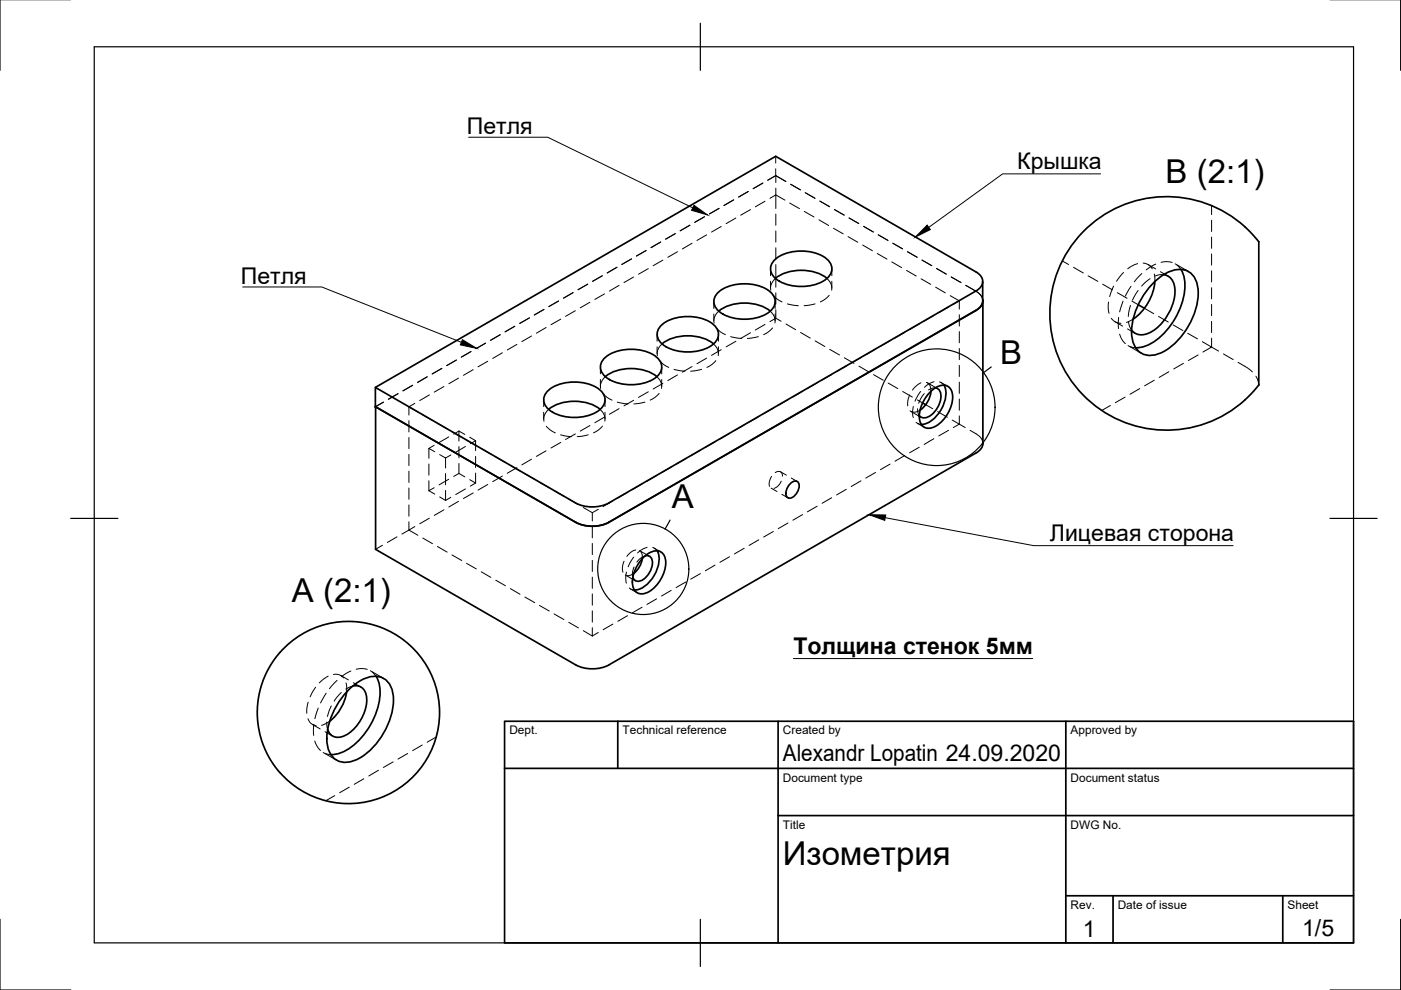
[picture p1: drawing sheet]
<svg xmlns="http://www.w3.org/2000/svg" width="297mm" height="210mm" viewBox="0 0 297 210" stroke-linecap="round" stroke-linejoin="round" font-family="sans-serif">
<!-- layer: Hidden -->
<g fill="none" stroke="#000" stroke-width=".21">
<path d="M161.7 38.8l-2 1.2M161.8 38.8l-2.1 1.2M162.8 38.2l1.7-1 2.1 1.3M164.5 33.1v1.5M164.5 35.8v2.9M164.5 39.9v4.3M167.6 39l2.1 1.3M167.7 39.1l2 1.2M127.7 58.5l-2.1 1.1M127.7 58.5l-2 1.2M130.8 56.7l-2.1 1.2M133.9 54.9l-2.1 1.2 2.1-1.2"/>
<path d="M134.3 58.7l-2 1.2M137 53.1l-2.1 1.2M137.5 57l-2.1 1.1M140.1 51.3l-2.1 1.2M140.5 55.2l-2 1.1M143.2 49.5l-2.1 1.2M143.6 53.4l-2 1.2M146.3 47.7l-2.1 1.2M146.3 47.8l-2.1 1.2M146.7 51.6l-2 1.2M149.4 45.9l-2.1 1.2M149.4 46l-2.1 1.2"/>
<path d="M149.8 49.8l-2 1.2M152.4 44.2l-2 1.2M152.5 44.2l-2.1 1.2M152.9 48l-2 1.2M155.5 42.4l-2 1.2 2.1-1.2M156 46.2l-2.1 1.2M156.6 41.8l2-1.2-2 1.2M159.1 44.4l-2.1 1.2M162.2 42.7l-2.1 1.2M163.2 42.1l1.3-.8 1.9 1.1M163.4 57v1.5M163.4 59.6v1.5"/>
<path d="M164.4 59l-.6 .8a2.06 2.06 0 0 0-.4 1.7M164.5 45.4v2.4M164.5 49v2.3M164.5 52.5v2.4M164.5 56.1v2.9M164.5 59.1v1.8M167.4 43l2.1 1.2M170.5 44.8l2.1 1.2M170.8 40.9l2 1.2M173.6 46.6l2.1 1.2M173.8 42.6l2.1 1.2M173.8 42.6l2.1 1.3"/>
<path d="M175.3 59l.4 .4a2.37 2.37 0 0 1 .6 2.1M176.4 57v1.5M176.4 59.6v1.5M176.7 48.4l2.1 1.2M179 45.6l-2.1-1.2 2.1 1.2M179.8 50.2l2.1 1.2M180 46.2l2.1 1.2M182.9 52l2.1 1.2M183.1 48l2.1 1.2M186 53.8l2.1 1.1M186.2 49.8l2.1 1.2M189.1 55.5l2.1 1.2"/>
<path d="M189.3 51.6l2 1.1M189.3 51.6l2.1 1.2M192.2 57.3l2 1.2M194.4 54.5l-2-1.1 2.1 1.2M195.3 59.1l2 1.2M195.5 55.1l2 1.2M195.5 55.2l2.1 1.1M198.6 56.9l2 1.2M198.6 57l2.1 1.1M201.7 58.7l2.1 1.2-2.1-1.2M225.2 55.3l1.4 .8M227.6 56.7l2.1 1.2"/>
<path d="M230.7 58.5l2.1 1.2M238.2 57.8l-1.5 1.8M241.2 55.9l-1.2 .5-.9 .6M242.1 58l-1.6 1.7M242.4 55.8h.1a2.38 2.38 0 0 1 1.8 1.2M243.4 56.1l1.6 .9M243.8 59.1l-1.8 1.6M244.7 58.1l.2 1.6M245 56l-2 1.2M246 57.6l1.6 .9M246.2 55.6l1-.1 1.3 .2M246.7 58.2l-.9 .1-.9 .2"/>
<path d="M249.2 55.9l2.8 1.7M249.6 56.2l.8 .9M256.9 43.6v1.9M256.9 46.7v2.4M256.9 50.3v2.4M256.9 53.8v2.4M256.9 57.4v2.4M90.6 79.9l-2.1 1.2M93.7 78.1l-2.1 1.2M96.8 76.3l-2.1 1.2M97.8 75.7l2-1.2-2 1.2M100.3 78.4l-2 1.2"/>
<path d="M103 72.8l-2.1 1.1M103.4 76.6l-2.1 1.2M106 70.9l-2 1.3M106.1 71l-2.1 1.2M106.5 74.8l-2 1.2M107.1 70.4l2.1-1.2-2.1 1.2M109.6 73l-2.1 1.2M112.2 67.4l-2 1.2M112.3 67.4l-2.1 1.2M112.7 71.2l-2.1 1.2M115.3 65.6l-2 1.2M115.4 65.6l-2.1 1.2"/>
<path d="M115.8 69.4l-2.1 1.2M118.4 63.8l-2 1.2M118.9 67.7l-2.1 1.1M121.5 62l-2.1 1.2M121.5 62.1l-2 1.1M122 65.9l-2.1 1.2M124.6 60.2l-2.1 1.2M124.6 60.3l-2 1.1M125.1 64.1l-2.1 1.2M127.3 77.8v1.5M128.2 62.3l-2.1 1.2M128.3 79.9l-.6 .7a2.13 2.13 0 0 0-.3 1.8"/>
<path d="M131.3 60.5l-2.1 1.2M139.3 79.9l.3 .3a2.37 2.37 0 0 1 .7 2.2M139.3 70.9v1.4M139.3 73.5v1.5M139.9 76.5l.8 .8 1.1 .6M140.3 77.8v1.5M140.4 72.9l-.7 .8a2.13 2.13 0 0 0-.3 1.7M142.9 78.3l2.3 .4M143.6 79.5l-2 1.2M146.7 77.7l-2 1.2M148.8 78.3l-2.4 .4M149.8 75.9l-2 1.2"/>
<path d="M151.3 72.9l.3 .4a2.37 2.37 0 0 1 .7 2.1M151.3 63.9v1.5M151.3 66.6v1.4M151.8 76.5l-.9 .8-1 .6M151.9 69.5l.8 .9 1.1 .6M152.3 70.9v1.4M152.3 73.5v1.5M152.4 66l-.7 .7a2.13 2.13 0 0 0-.3 1.8M152.9 74.1l-2 1.2M154.9 71.4l2.3 .4M156 72.4l-2.1 1.1M159.1 70.6l-2.1 1.2"/>
<path d="M160.8 71.4l-2.3 .4M162.2 68.8l-2.1 1.2M163.3 66l.4 .4a2.37 2.37 0 0 1 .6 2.1M163.8 69.5l-.9 .9-1 .6M163.9 62.6l.9 .8 1 .6M164.3 63.9v1.5M164.3 66.6v1.4M164.5 62.1v2.4M164.5 65.7v1.8M164.5 67.5l1.1 .6M164.5 67.5l-1.3 .7M166.6 68.7l2.1 1.2"/>
<path d="M166.9 64.4l2.4 .4M169.7 70.5l2.1 1.2M172.8 64.4l-2.3 .4M172.8 72.3l2.1 1.2M175.8 62.6l-.8 .8-1.1 .6M175.9 74.1l2.1 1.2M176.3 79.4l-2 1.2M179 75.9l2.1 1.1M179.4 77.6l-2 1.2M182.1 77.6l2.1 1.2M182.5 75.8l-2 1.2M185.2 79.4l2.1 1.2"/>
<path d="M185.6 74l-2 1.2M188.7 72.3l-2 1.1M191.8 70.5l-2 1.2M194.9 68.7l-2.1 1.2M198 66.9l-2.1 1.2M198.4 60.9l2 1.2M201.1 65.1l-2.1 1.2M201.5 62.7l1.9 1.1M203.4 63.8l-1.3 .7M203.4 63.8v1.7M203.4 66.7v2.4M203.4 70.3v2.4"/>
<path d="M203.4 73.9v2.4M203.4 77.5v2.3M204.7 60.5l2.9 1.7 .6 .9 .1 .7M204.8 60.5l2.8 1.8 .5 .5 .2 .7M233.8 60.3l2.1 1.2M235 64l-.1 1.1 .2 1.3M235.6 67.5l.1 .1a2.35 2.35 0 0 0 2 1M236.1 60.7l-.8 2.2M236.4 68.2l1.6 .9M236.9 62.1l2.1 1.1M237.2 67.3v2.4M237.4 70.8l.3 1 .9 1"/>
<path d="M238.1 63.9l-.7 2.2M239.1 69.7l1.5 1M239.2 73.3l2.8 1.6M239.3 68.3l.2 .9 .4 .8M239.6 73.5l1.2 .2M239.7 64.8l-.5 2.3M239.8 60.7l-1.2 2.1M240 63.8l1.3 .8M240.2 67.7l-1.4 .7M241.3 61.6l-1.2 2M242.6 65.4l2 1.1M245.6 67.1l2.1 1.2"/>
<path d="M247.8 78.8l-2 1.2M248.7 68.9l2.1 1.2M250.9 77l-2 1.2M251.8 70.7l2.1 1.2M254 75.3l-2.1 1.1M254.9 72.4l2 1.2-1.9 1M256.9 61v2.4M256.9 64.6v2.3M256.9 68.1v2.4M256.9 71.7v1.9l1.5 .8M259.4 75l2.1 1.2M262.5 76.8l2 1.2 1 .9"/>
<path d="M266.3 79.8l.4 .9 .2 .9M81.3 85.3l-1.7 .9M84.4 83.5l-2.1 1.1M84.4 83.5l-2 1.2M86.7 86.2l1.9 1.1M86.7 86.2v1.8M86.7 89.2v2.4M86.7 92.8v2.3M86.7 96.3v2.4M86.7 99.9v2.4M87.5 81.7l-2.1 1.2M87.9 85.5l-1.2 .7"/>
<path d="M89.6 87.9l2.1 1.2M90.9 95.1v2.1M90.9 98.4v2.3M90.9 95.1l1.3 .7M91 83.7l-2 1.2M92.1 94.4l-1.2 .7M92.7 89.7l2.1 1.2M93.2 96.4l1.3 .7M94.1 82l-2 1.1M94.5 97.1v2.1M95.1 92.6l-2 1.2M95.6 96.5l-1.1 .6"/>
<path d="M95.8 91.5l2.1 1.2M97.2 80.2l-2 1.2M97.3 91.4v2.1M97.3 94.7v2.4M97.3 98.3v2.1M97.3 91.4l1.3 .7M97.3 91.4l-1.1 .6M98.7 94.7l-2.1 1.2M98.9 93.3l2.1 1.2M99.6 92.7l1.2 .7M100.8 93.4v2.1M100.8 96.7v2.4"/>
<path d="M100.8 93.4l-1.1 .7M102 95.1l2.1 1.2M105.1 96.9l2.1 1.2M108.2 98.7l2.1 1.2M109.6 99.2l-2.1 1.1M112.7 97.4l-2.1 1.2M115.3 84.8v1.4M115.3 87.4v1.5M115.8 95.6l-2.1 1.2M115.8 90.4l.9 .8 1 .6M116.3 86.8l-.6 .8a2.13 2.13 0 0 0-.4 1.7M118.9 92.2l2.3 .4"/>
<path d="M118.9 93.8l-2.1 1.2M122 92l-2.1 1.2M124.7 92.2l-2.3 .4M125.1 90.2l-2.1 1.2M127.2 86.8l.4 .4a2.37 2.37 0 0 1 .6 2.1M127.3 80.5v1.4M127.7 90.4l-.8 .8-1.1 .6M127.9 83.4l.8 .8 1.1 .7M128.2 88.4l-2.1 1.2M128.3 84.8v1.4M128.3 87.4v1.5M130.9 85.3l2.3 .3"/>
<path d="M131.3 86.6l-2.1 1.2M134.3 84.9l-2 1.2M136.7 85.3l-2.3 .3M137.5 83.1l-2.1 1.2M139.7 83.4l-.8 .8-1 .6M140.3 80.5v1.4M140.5 81.3l-2 1.2M142.3 99.1l-2 1.1M145.4 97.3l-2.1 1.2M148.5 95.5l-2.1 1.2M151.6 93.7l-2.1 1.2M154.7 91.9l-2.1 1.2"/>
<path d="M157.8 90.1l-2.1 1.2M160.9 88.3l-2.1 1.2M164 86.5l-2.1 1.2M167.1 84.8l-2.1 1.2M170.2 83l-2.1 1.2M173.2 81.2l-2 1.2M188.3 81.2l2.1 1.2M188.7 98.4l-2 1.2M191.4 83l2 1.2M191.8 96.6l-2 1.2M192.9 83.7l-.4 1.4-.1 1M193.1 87.2l2.2 1.3"/>
<path d="M193.6 86.2l-.1 .9 .1 1.4M194.2 89.5l1.1 .5M194.5 84.8l1.1 .6M194.5 89.8l1.4 .8M194.5 86.7l.1 .8 .3 .6M194.9 94.8l-2.1 1.2M195.1 87l-1.1 .4-.7-.1-.3-.2M195.2 83l-1.2 2.1M195.3 81.2l-.8 .5-1 1M196 83.5l-.7 .9-.5 1.1M196.3 85.8l1.5 .9M196.4 81.1l.4 .2 .4 .5 .2 1.2"/>
<path d="M196.6 81.2l2.2 1.2M198 93l-2.1 1.2M198 80.9l-.8 .4-1.2 .8M198.3 82.2l-.7 .1-.8 .4M198.8 87.3l2.1 1.2M199.2 81l.4 .1 .5 .6M199.5 81.1l1.4 .8M201.1 91.2l-2.1 1.2M201.9 89.1l2.7 1.5M203.4 81v2.4M203.4 84.6v2.4M203.4 88.2v1.7l-1.3 .7"/>
<path d="M205.7 91.2l2.2 1.5 .4 .7 .1 .6M235.4 86l-1.8 1M238.5 84.2l-2 1.2M241.6 82.4l-2 1.2M244.7 80.6l-2 1.2M81.1 115.6l-1.5 .9M84.2 113.8l-2.1 1.2M86.7 112.4l1.9 1.1M86.7 103.5v2.4M86.7 107.1v2.3M86.7 110.6v1.8M86.7 112.4l-1.5 .8"/>
<path d="M87.9 111.6l-1.2 .8M89.6 114.1l2.1 1.2M90.9 104l1.3 .8M90.9 101.9v2.1M91 109.9l-2 1.2M92.1 103.4l-1.2 .6M92.7 115.9l2.1 1.2M93.2 105.4l1.3 .7M94.1 108.1l-2 1.2M94.5 100.4v2.4M94.5 104v2.1M95.1 101.6l-2 1.2"/>
<path d="M95.6 105.4l-1.1 .7M95.8 117.7l2.1 1.1M97.2 106.3l-2 1.2M97.3 100.4l1.3 .7M97.3 100.4l-1.1 .6M98.7 103.7l-2.1 1.2M98.9 119.4l2.1 1.2M99.6 101.7l1.2 .7M100.3 104.5l-2 1.2M100.8 100.3v2.1M100.8 102.4l-1.1 .7M103.4 102.7l-2.1 1.2"/>
<path d="M106.5 100.9l-2 1.2M111.3 100.4l2.1 1.2M114.4 102.2l2.1 1.2M117.5 104l2 1.2M120.6 105.8l2 1.2M123.7 107.6l1.9 1.1M125.6 108.7v1.8M125.6 111.6v2.4M125.6 115.2v2.4M125.6 118.8v2.4M126.9 108l-1.3 .7M129.9 106.2l-2 1.2"/>
<path d="M132.3 119l-.3 1.2 .1 1.1M133 104.4l-2 1.2M134.4 118.1l-1.2 2.1M134.8 116.6l-1 .4-.9 1M135.6 116.7l2.1 1.3M135.8 117l.4 .7v.8M136.1 102.6l-2 1.2M136.8 117.8l-1 .6-.8 .8M137.2 116l-.8 .4-1.2 .8M138.4 116.1l.9 .7M138.7 116.2l1.4 .8M139.2 100.8l-2 1.2"/>
<path d="M151.6 119.8l-2.1 1.2M154.7 118l-2.1 1.2M157.8 116.2l-2.1 1.2M160.9 114.5l-2.1 1.1M163.5 103.5l1.2 .7M163.6 101a2.46 2.46 0 0 0-.4 2.1M164 112.7l-2.1 1.2M164.4 100.2a.89 .89 0 0 1 1-.2 .89 .89 0 0 1 .5 1M165.5 100l1.2 .7M165.7 102l-.9 1.2-.7 .3M165.8 104.8l1.2 .7M167.1 110.9l-2.1 1.2"/>
<path d="M167.8 101.4l1.2 .7M170.2 109.1l-2.1 1.2M173.2 107.3l-2 1.2M176.3 105.5l-2 1.2M179.4 103.8l-2 1.1M182.5 102l-2 1.2M185.6 100.2l-2 1.2M102 121.2l2.1 1.2M105.1 123l2.1 1.2M108.2 124.8l2.1 1.2M111.3 126.6l2.1 1.2M114.4 128.4l2.1 1.2"/>
<path d="M117.5 130.2l2 1.2M120.6 131.9l2 1.2M123.7 133.7l1.9 1.1M125.6 122.4v2.3M125.6 125.9v2.4M125.6 129.5v2.4M125.6 133.1v1.7M126.9 134.1l-1.3 .7M129.9 132.3l-2 1.2M132.6 121.9l2.1 1.2M132.8 121.3l-.1 1 .1 1.3M133 130.5l-2 1.2"/>
<path d="M133.4 124.7l1.1 .4M133.7 124.9l1.4 .8M134.4 121.6l-.7 .4h-.8M134.4 120.2l-.3 1.1 .1 1.1M136.1 128.7l-2 1.2M139.2 127l-2 1.2M142.3 125.2l-2 1.2M145.4 123.4l-2.1 1.2M148.5 121.6l-2.1 1.2M65.3 152.4l.1 .3a2.04 2.04 0 0 0 1.6 1.2M65.3 148.9l-.2 1.2-.1 1.1M66.3 153.6l1.6 1"/>
<path d="M66.5 153.6v2.3M66.7 157.1l.4 .9 .8 1.1M66.9 145.7l-1.2 2.1M67.5 150.1l-.7 2.3M68.5 159.5l2.9 1.7M68.9 155.1l1.6 1M69 159.7l1.1 .3M69.2 147l-1.2 2M69.3 153.1l.1 1.5M69.6 143.4l-1.9 1.4M69.9 152.9l-1.7 .9M70.2 149.7l-.8 2.2"/>
<path d="M70.7 143h.4a2.07 2.07 0 0 1 1.8 .7M71.5 144.3l-1.7 1.7M72.3 143.2l1.6 1M72.4 146.8l-1.6 1.8M73.4 144.8l.1 1.9M74.4 142.3l-2 1.2M74.7 145.5l-1.4 .6M74.9 144.8l1.6 .9M75.5 141.9l1-.2 1.4 .2M78.5 142.2l2.8 1.6M78.9 142.5l.8 .9M86.4 159.8l-2 1.1"/>
<path d="M89.5 158l-2 1.1M92.5 156.3l-1.9 1.1M71 168.7l-2 1.1M74.1 166.9l-2.1 1.2M77.2 165.1l-2.1 1.2M80.2 163.3l-2 1.2M83.4 161.5l-2.1 1.2"/>
</g>
<!-- layer: Visible -->
<g fill="none" stroke="#000" stroke-width=".36">
<path d="M164.4 59a9.6 9.6 0 0 1 10.9 0M164.5 59v.1M164.5 54.8a9.7 9.7 0 0 1 10.7 0 2.56 2.56 0 0 1 0 4.3 9.7 9.7 0 0 1-10.7 0 2.56 2.56 0 0 1 0-4.3zM208.3 59.7l.1 34.3M229.6 49.2a24.8 24.8 0 0 1 36.4 1l.9 1.1v30.3l-2.1 2.4a24.7 24.7 0 0 1-34.9 .1 24.7 24.7 0 0 1-.3-34.9zM244.9 59.7a11.1 11.1 0 0 1-4.6 8M246.7 58.2a2.85 2.85 0 0 1 2.4 2.9 10.5 10.5 0 0 1-5.5 9.5 2.85 2.85 0 0 1-3.7-.6M250.4 57.1a8.8 8.8 0 0 1 .2 7.2 15 15 0 0 1-7.5 9l-1.5 .4h-.8M128.3 79.9a9.6 9.6 0 0 1 11 0M128.4 75.7a9.7 9.7 0 0 1 10.8 0 2.56 2.56 0 0 1 0 4.2 9.7 9.7 0 0 1-10.8 0 2.56 2.56 0 0 1 0-4.2zM140.4 72.9a9.6 9.6 0 0 1 10.9 0M140.5 68.7a9.7 9.7 0 0 1 10.7 0 2.56 2.56 0 0 1 0 4.3 9.7 9.7 0 0 1-10.7 0 2.56 2.56 0 0 1 0-4.3z"/>
<path d="M152.4 66a9.6 9.6 0 0 1 10.9 0M152.5 61.8a9.7 9.7 0 0 1 10.7 0 2.56 2.56 0 0 1 0 4.3 9.7 9.7 0 0 1-10.7 0 2.56 2.56 0 0 1 0-4.3zM208.4 63.8a2.42 2.42 0 0 1-1.5 2l-77.8 44.9M208.4 63.5a2.33 2.33 0 0 1-1.5 2.3l-77.8 44.9M241.3 64.6l1.3 .8M244.2 60.3a9.1 9.1 0 0 1 5.8-3.2 3.9 3.9 0 0 1 4 3.9 15 15 0 0 1-8.1 13.9 4 4 0 0 1-5.9-3.4 15 15 0 0 1 4.2-11.2zM79.6 82.1l84.9-49 42.4 24.5a2.15 2.15 0 0 1 1.5 2.1 2.15 2.15 0 0 1-1.5 2l-77.8 44.9a7.8 7.8 0 0 1-7.1 0l-42.4-24.5v4.1l42.4 24.5a7.8 7.8 0 0 0 7.1 0M116.3 86.8a9.6 9.6 0 0 1 10.9 0M116.4 82.6a9.7 9.7 0 0 1 10.7 0 2.56 2.56 0 0 1 0 4.3 9.7 9.7 0 0 1-10.7 0 2.56 2.56 0 0 1 0-4.3zM195.6 85.4l.7 .4M197.2 83.1a3.3 3.3 0 0 1 3.8-1.2 3.3 3.3 0 0 1 .8 3.8 7.4 7.4 0 0 1-4.1 5 2.07 2.07 0 0 1-2.1-.4 2.07 2.07 0 0 1-.7-2 7.8 7.8 0 0 1 2.3-5.2zM197.4 83a5.6 5.6 0 0 1-2.3 4"/>
<path d="M198.3 82.2a1.74 1.74 0 0 1 1.2 2.3 4.9 4.9 0 0 1-3.5 4.1l-.8-.2-.3-.3M200.1 81.7a5.7 5.7 0 0 1-1 5.8l-.5 .7a4.5 4.5 0 0 1-3.3 1.8M208.4 94a2.4 2.4 0 0 1-1.5 2l-77.8 45a7.8 7.8 0 0 1-7 0l-42.5-24.5v-30.3l42.4 24.5a7.8 7.8 0 0 0 7.1 0M136.2 118.5l-.6 1.7-1.2 1.4M136.4 118.2a3.3 3.3 0 0 1 3.7-1.2 3.3 3.3 0 0 1 .8 3.9 7.4 7.4 0 0 1-4 4.9 2.07 2.07 0 0 1-2.1-.4 2.07 2.07 0 0 1-.7-2 7.8 7.8 0 0 1 2.3-5.2zM136.8 117.8a1.3 1.3 0 0 1 1.5 1.7 4.4 4.4 0 0 1-2.8 3.7 1.1 1.1 0 0 1-1.3-.8M139.3 116.8a5.7 5.7 0 0 1-1 5.9l-.5 .6a4.5 4.5 0 0 1-3.3 1.8M167.7 102.4a1 1 0 0 1 1.3-.3 1 1 0 0 1 .4 1.4l-.4 .9a1.63 1.63 0 0 1-2.1 1 2.4 2.4 0 0 1 .8-3zM59.4 138.3a19.3 19.3 0 0 1 30.4 1.8 19.3 19.3 0 0 1-9.2 29.1 19.3 19.3 0 0 1-25.9-16l-.1-3.5 .2-1.8 .6-2.4 1.6-3.8 1.1-1.9 1.3-1.5M73.5 146.7a9.7 9.7 0 0 1-3.6 6.2M73.6 146.6a9.1 9.1 0 0 1 5.7-3.2 3.9 3.9 0 0 1 4.1 3.9 15 15 0 0 1-8.1 13.9 4 4 0 0 1-5.9-3.4 15 15 0 0 1 4.2-11.2zM74.8 145.5a2.38 2.38 0 0 1 3 2.5 8.9 8.9 0 0 1-5.3 8.2 2.26 2.26 0 0 1-3-1.6"/>
<path d="M79.7 143.4a8.8 8.8 0 0 1 .2 7.2 15 15 0 0 1-7.4 8.9l-1.6 .5h-.8"/>
</g>
<circle cx="79.6" cy="86.2" r=".17" fill="#000" stroke="#000" stroke-width=".21"/>
<!-- layer: Border -->
<path d="M0 -.1v15M297 -.1v15M20 9.9h267v190h-267zM148.5 4.9v10M15 109.9h10M282 109.9h10M0 194.9v15h15M148.5 194.9v10M297 194.9v15h-15" fill="none" stroke="#000" stroke-width=".25"/>
<!-- layer: TitleBlock -->
<path d="M107 152.9h180v47h-180zM131 152.9v10M165 152.9v47M226 152.9v47M107 162.9h180M165 172.9h122M226 189.9h61M236 189.9v10M272 189.9v10" fill="none" stroke="#000" stroke-width=".36"/>
<!-- layer: Annotations -->
<path d="M99.4 29.1h16.7l30.8 15M233.3 36.9h-20.7l-15.7 11.3M51.5 60.8h16.7l29.6 11.8M187.7 109.8l31.5 5.9h42.3M168.2 139.6h50.8" fill="none" stroke="#000" stroke-width=".21"/>
<path d="M147.2 43.5l2.8 2.1-3.4-1zM196.6 47.7l.7 1-3.2 1.6zM98 72l3.1 1.9-3.5-.8zM184.3 109.1l3.5 .1-.2 1.1z" fill="#000" stroke="#000" stroke-width=".21"/>
<g fill="none" stroke="#000" stroke-width=".25">
<path d="M210.2 77.8l-1.7 1.2M142.1 110.3l-1.1 1.9"/>
<circle cx="198.6" cy="86.3" r="12.4"/>
<circle cx="136.4" cy="120.6" r="9.7"/>
</g>
<g font-size="7">
<text x="247.1" y="38.9">B (2:1)</text>
<text x="212" y="77.1">B</text>
<text x="142.5" y="107.8">A</text>
<text x="61.9" y="127.7">A (2:1)</text>
<text x="166" y="183.4">Изометрия</text>
</g>
<g font-size="4.9">
<text x="99" y="28.4">Петля</text>
<text x="215.7" y="35.9">Крышка</text>
<text x="51.1" y="60.1">Петля</text>
<text x="222.6" y="114.7">Лицевая сторона</text>
<text x="168.2" y="138.6">Толщина стенок 5мм</text>
<text x="166" y="161.4">Alexandr Lopatin 24.09.2020</text>
<text x="229.6" y="198.6">1</text>
<text x="276.1" y="198.6">1/5</text>
</g>
<g font-size="2.5">
<text x="108" y="155.7">Dept.</text>
<text x="132" y="155.7">Technical reference</text>
<text x="166" y="155.7">Created by</text>
<text x="227" y="155.7">Approved by</text>
<text x="166" y="165.7">Document type</text>
<text x="227" y="165.7">Document status</text>
<text x="166" y="175.7">Title</text>
<text x="227" y="175.7">DWG No.</text>
<text x="227" y="192.7">Rev.</text>
<text x="237" y="192.7">Date of issue</text>
<text x="273" y="192.7">Sheet</text>
</g>
</svg>
